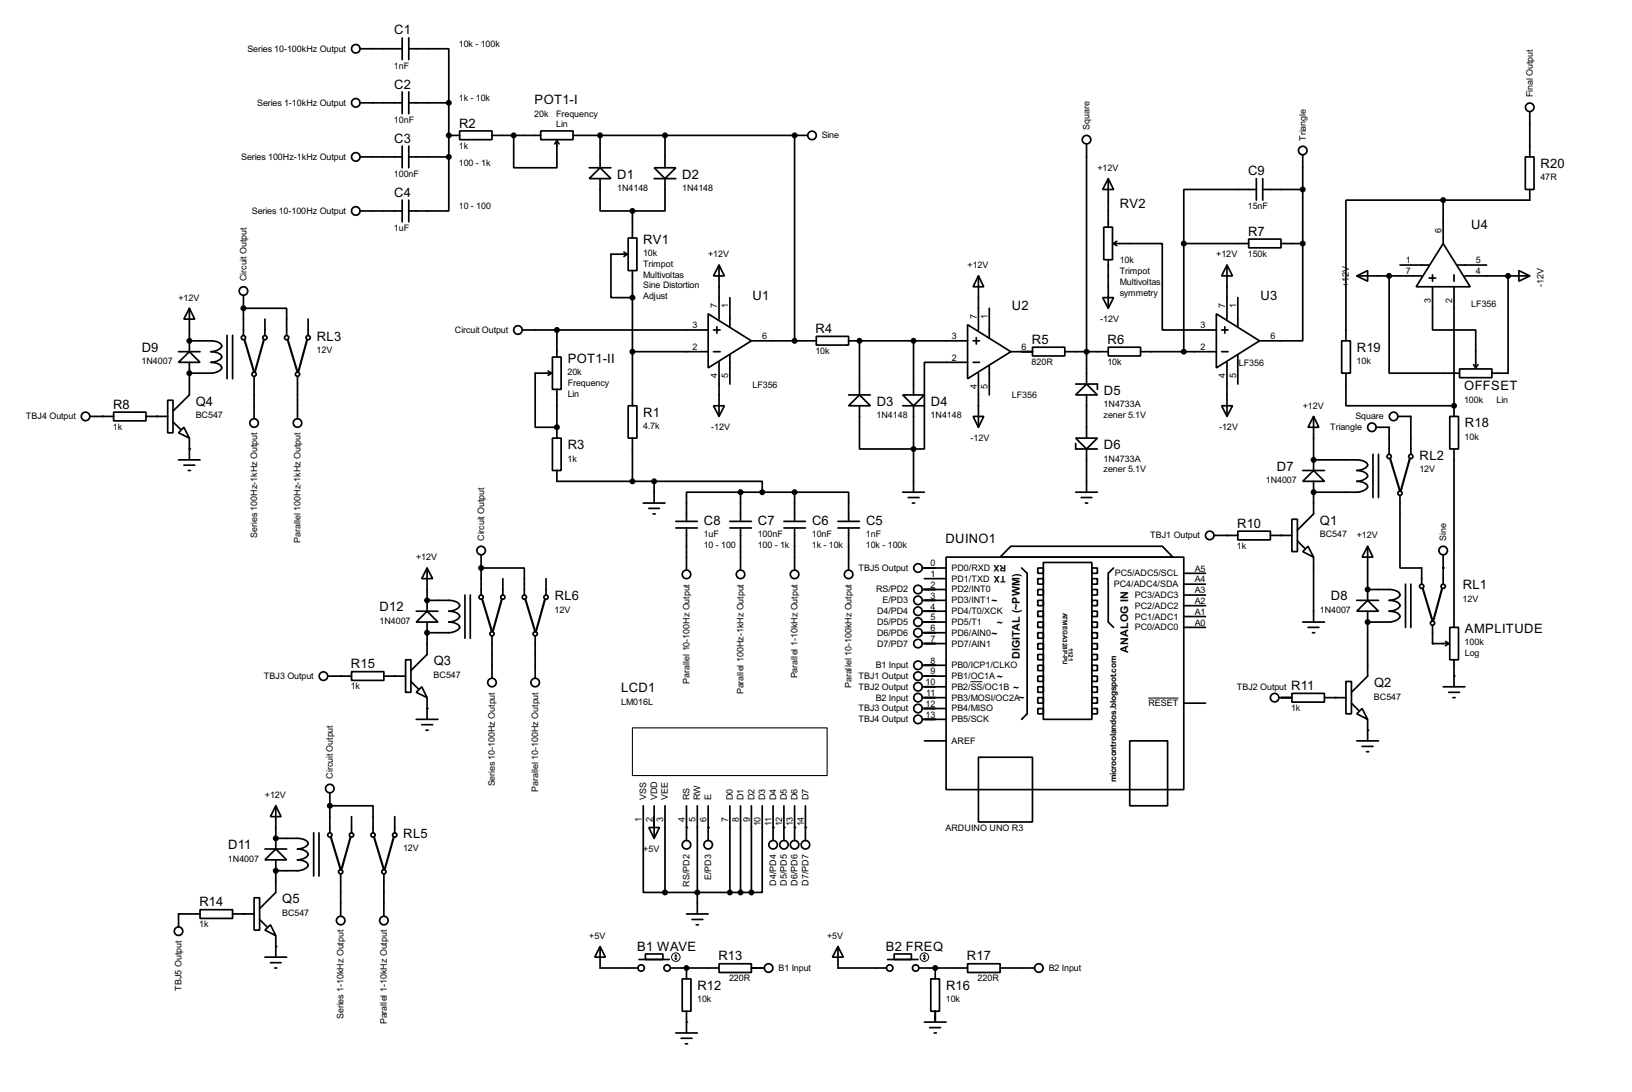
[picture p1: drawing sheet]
<svg xmlns="http://www.w3.org/2000/svg" width="383mm" height="256mm" viewBox="0 0 383 256" stroke-linecap="round" stroke-linejoin="round" font-family="sans-serif">
<g fill="none" stroke="#000" stroke-width=".4">
<path d="M84.6 11.5h9.9M94.5 8.9v5.1M96.1 11.5h9.4v12.7M96.1 8.9v5.1M84.6 24.2h9.9M84.6 36.9h9.9M94.5 21.6v5.1M94.5 34.3v5.1M96.1 24.2h9.4M96.1 36.9h9.4M96.1 21.6v5.1M96.1 34.3v5.1"/>
<path d="M105.5 36.9v12.7h-9.4M105.5 31.8h2.5M105.5 24.2v12.7M108 30.8h7.6v2h-7.6zM115.6 31.8h11.5M120.7 31.8v7.6h10.2v-6.3M127.1 30.8h7.6v2h-7.6zM130.9 33.1l.5 .7M130.9 33.1l-.5 .7M134.7 31.8h55.1M138.5 39.4h5.1M141 39.4l2.6 2.6h-5.1z"/>
<path d="M141 31.8v7.6M153.7 39.4h5.1l-2.5 2.6zM156.3 31.8v7.6M186.7 31.8v48.3M255.3 33.8v56.4M306.1 36.4v20.8M358.4 36.9h2.1v7.6h-2.1zM359.5 26.2v10.7M84.6 49.6h9.9M94.5 47v5.1M96.1 47v5.1M141 42v7.6h7.6"/>
<path d="M146.6 59.2l.8 .5M147.4 59.7h-3.8v10.2h5M147.4 59.7l-.8 .6M147.6 55.9h2.1v7.7h-2.1zM148.6 49.6v6.3M153.7 42h5.1M156.3 42v7.6h-7.7M259.4 53.4h2v7.6h-2zM260.4 42l1.3 2.5h-2.6zM260.4 42v11.4M261.7 57.2h11.4v20.3h12.7M261.7 57.2l.7 .5"/>
<path d="M262.4 56.7l-.7 .5M278.2 57.2h15.2M278.2 57.2v25.4M293.4 56.2h7.6v2h-7.6zM295.2 44.5h-17v12.7M295.2 42v5M296.7 44.5h9.4M296.7 42v5M301 57.2h5.1M306.1 57.2v22.9h-10.1M339.1 57.2l6.4 10.2h-12.7zM339.1 47h-22.8v33.1"/>
<path d="M339.1 47v10.2M359.5 44.5v2.5h-20.4M44.5 72.4l1.3 2.6h-2.6zM44.5 72.4v10.2M53.4 78.8v10.2M54.7 78.8v10.2M57.2 72.4h10.2v6.4M57.2 69.4v9.4M62.3 75v3.8M72.4 75v3.8M122.7 77.5h43.7M130.9 77.5v6.4"/>
<path d="M148.6 63.6v31.7M166.4 73.7l10.2 6.4-10.2 6.3zM167.7 77.5h1.5M168.5 76.8v1.5M169 62.3l1.2 2.5h-2.5zM169 62.3v12.7M171.5 69.9v6.9M191.8 79h7.6v2.1h-7.6zM227.4 76.3l10.1 6.3-10.1 6.4zM229.4 79.3v1.5M229.9 64.8l1.3 2.6h-2.5zM229.9 64.8v12.7"/>
<path d="M232.5 72.4v6.9M259.1 69.9h2.6l-1.3 2.5zM260.4 61v11.4M285.8 73.7l10.2 6.4-10.2 6.3zM287.1 77.5h1.5M287.8 76.8v1.5M288.3 62.3l1.3 2.5h-2.5zM288.3 62.3v12.7M290.9 69.9v6.9M318.8 64.8l2.6-1.2v2.5zM318.8 64.8h15.3M326.4 64.8v22.9h16.6"/>
<path d="M329 62.3h6.8M335.8 65.3h1.6M336.6 67.4v10.1h10.2v8.9M336.6 64.6v1.5M341.7 64.6v1.5M341.7 67.4v30.4M342.4 62.3h6.9M344.2 64.8h15.3M354.4 64.8v22.9h-3.8M356.9 63.6l2.6 1.2-2.6 1.3zM21.1 97.8h5.6M26.7 96.8h7.6v2.1h-7.6z"/>
<path d="M34.3 97.8h5.1M39.4 94h1.3v7.7h-1.3zM40.7 99.1l1.8 1.8M42 85.1l2.5-2.5 2.5 2.5zM42 82.6h5M44.5 80.1h5.7a2.03 2.03 0 0 1 1.9 1.2 2.7 2.7 0 0 1-2.5 1.3h.6a2.03 2.03 0 0 1 1.9 1.3 2.68 2.68 0 0 1-2.5 1.2 2.33 2.33 0 0 1 2.5 1.3 2.68 2.68 0 0 1-2.5 1.3h-5.1M44.5 85.1v7.7l-3.8 3.8M59.7 88.4v10M69.9 88.4v10M128.8 87.2l.8 .5M129.6 87.7h-3.8v12.7h5.1M129.6 87.7l-.8 .5"/>
<path d="M129.8 83.9h2.1v7.6h-2.1zM130.9 91.5v11.4M147.6 95.3h2.1v7.6h-2.1zM148.6 82.6h17.8M167.7 95.3h2.5l-1.2 2.5zM167.7 82.6h1.5M169 85.1v12.7M171.5 83.4v6.8M176.6 80.1h15.2M199.4 80.1h28M199.4 92.8h5.1M202 92.8l2.5 2.5h-5.1z"/>
<path d="M202 80.1v12.7M212.1 92.8h5.1l-2.5 2.5zM212.1 95.3h5.1M214.7 80.1v12.7M214.7 95.3v20.3M227.4 85.1h-10.2v20.4h-15.2v-10.2M228.7 97.8h2.5l-1.3 2.6zM228.7 80.1h1.5M228.7 85.1h1.5M229.9 87.7v12.7M232.5 85.9v6.9M237.5 82.6h5.1"/>
<path d="M242.6 81.6h7.6v2h-7.6zM250.2 82.6h10.2M252.8 90.2h5.1v1.3M255.3 90.2l2.6 2.6h-5.1zM255.3 92.8v10.1M260.4 81.6h7.6v2h-7.6zM268 82.6h17.8M287.1 95.3h2.5l-1.3 2.5zM287.1 82.6h1.5M288.3 85.1v12.7M290.9 83.4v6.8M308.7 97.8l1.2 2.6h-2.5z"/>
<path d="M308.7 97.8v12.7M315.3 80.1h2v7.6h-2zM316.3 87.7v7.6h25.4M328.5 97.8h3v8.9M340.7 97.8h2v7.7h-2zM343 86.7h7.6v2h-7.6zM346.3 85.7l.5 .7M347.3 85.7l-.5 .7M42 108h5M43.2 100.4l1.3 2.5-2.5-1.2zM43.2 109.3h2.6M44.3 110.5h.5"/>
<path d="M44.5 102.9v5.1M129.8 102.9h2.1v7.6h-2.1zM130.9 110.5v2.6h22.8M148.6 102.9v10.2M151.2 118.2h5.1M152.5 119.4h2.5M153.7 113.1h25.4v2.5M153.7 113.1v5.1M174 115.6h-12.7v6.9M174 115.6v6.9M174 115.6h12.7M186.7 115.6h12.7v6.9"/>
<path d="M186.7 115.6v6.9M212.1 115.6h5.1M213.4 116.9h2.6M214.4 118.2h.5M252.8 102.9h5.1l-2.6 2.6zM252.8 115.6h5.1M252.8 104.2v1.3h5.1M254.1 116.9h2.5M255.1 118.2h.5M255.3 105.5v10.1M306.1 110.5h5.1M308.7 110.5l2.5 2.6h-5.1z"/>
<path d="M308.7 108h10.7a2.08 2.08 0 0 1 2 1.3 2.75 2.75 0 0 1-2.6 1.2 2.37 2.37 0 0 1 2.6 1.3 2.75 2.75 0 0 1-2.6 1.3h.6a2.04 2.04 0 0 1 2 1.3 2.75 2.75 0 0 1-2.6 1.2h-10.1M308.7 113.1v7.6l-3.8 3.8M322.6 106.7v10.2M323.4 100.4h3v6.3M323.9 106.7v10.2M329 116.4v17h5.1v3.8M341.7 105.5v41.9M100.4 133.4l1.3 2.5h-2.6zM100.4 133.4v10.2M109.3 139.8v10.1M110.5 139.8v10.1M113.1 133.4h10.1v6.4"/>
<path d="M113.1 130.4v9.4M118.2 135.9v3.9M128.3 135.9v3.9M153.5 120.7h.5M158.8 122.5h5.1M158.8 124h5.1M161.3 124v9.9M171.5 122.5h5.1M171.5 124h5.1M174 124v9.9M184.2 122.5h5.1M184.2 124h5.1"/>
<path d="M186.7 124v9.9M196.9 122.5h5.1M196.9 124h5.1M199.4 124v9.9M216.7 138.5h5.6M216.7 133.4h5.6M217.2 135.9h5.1M222.3 130.9h55.9v54.6h-55.9zM237.5 128.3h35.6l2.5 2.6h-40.6zM240.1 133.4l1.3 1.3v33l-1.3 1.3M243.9 138.5h1.3v1.3h-1.3zM243.9 135.9h1.3v1.3h-1.3z"/>
<path d="M243.9 133.4h1.3v1.3h-1.3zM245.2 132.1h11.4v36.9h-11.4zM256.6 138.5h1.3v1.3h-1.3zM256.6 135.9h1.3v1.3h-1.3zM256.6 133.4h1.3v1.3h-1.3zM261.7 133.4l-1.3 1.3v11.4l1.3 1.3M278.2 134.7h5.1M278.2 137.2h5.1M278.2 139.8h5.1M285.3 125.8h5.6M290.9 124.8h7.6v2h-7.6zM298.5 125.8h5.1"/>
<path d="M303.6 122h1.3v7.6h-1.3zM304.9 127.1l1.7 1.7M307.4 128.3l1.3 2.6-2.6-1.3zM308.7 130.9v15.2M321.4 128.3l1.2 2.6h-2.5zM321.4 138.5h5a2.27 2.27 0 0 1 2.6 1.3 2.68 2.68 0 0 1-2.6 1.2h.6a2.03 2.03 0 0 1 2 1.3 2.61 2.61 0 0 1-2.6 1.3h.6a2.03 2.03 0 0 1 2 1.2 2.7 2.7 0 0 1-2.6 1.3h-5M321.4 128.3v12.7M330.3 137.2v10.2M331.5 137.2v10.2M339.1 130.4v6.8M77 158.8h5.6M82.6 157.8h7.6v2h-7.6z"/>
<path d="M90.2 158.8h5.1M95.3 155h1.3v7.6h-1.3zM97.8 143.6h5.1M100.4 143.6l2.5 2.5h-5.1zM100.4 141h5.7a2.08 2.08 0 0 1 1.9 1.3 2.67 2.67 0 0 1-2.5 1.3h.6a2.08 2.08 0 0 1 1.9 1.2 2.76 2.76 0 0 1-2.5 1.3h.6a2.08 2.08 0 0 1 1.9 1.3 2.75 2.75 0 0 1-2.5 1.2h-5.1M100.4 146.1v7.6l-3.8 3.8M115.6 149.4v9.9M125.8 149.4v9.9M216.7 146.1h5.6M216.7 141h5.6M216.7 143.6h5.6M216.7 148.6h5.6"/>
<path d="M216.7 151.2h5.6M216.7 156.3h5.6M216.7 158.8h5.6M243.9 158.8h1.3v1.3h-1.3zM243.9 156.3h1.3v1.2h-1.3zM243.9 153.7h1.3v1.3h-1.3zM243.9 151.2h1.3v1.3h-1.3zM243.9 148.6h1.3v1.3h-1.3zM243.9 146.1h1.3v1.3h-1.3zM243.9 143.6h1.3v1.2h-1.3zM243.9 141h1.3v1.3h-1.3zM256.6 158.8h1.3v1.3h-1.3z"/>
<path d="M256.6 156.3h1.3v1.2h-1.3zM256.6 153.7h1.3v1.3h-1.3zM256.6 151.2h1.3v1.3h-1.3zM256.6 148.6h1.3v1.3h-1.3zM256.6 146.1h1.3v1.3h-1.3zM256.6 143.6h1.3v1.2h-1.3zM256.6 141h1.3v1.3h-1.3zM278.2 147.4h5.1M278.2 142.3h5.1M278.2 144.8h5.1M306.1 146.1h5.1M307.4 147.4h2.5"/>
<path d="M308.4 148.6h.5M318.8 141h5.1M321.4 141l2.5 2.6h-5.1zM321.4 143.6v15.2l-3.8 3.8M336.6 146.9v4.3h3.8M339.7 150.7l.7 .5M340.4 151.2l-.7 .5M340.7 147.4h2v7.6h-2zM341.7 155v6.3M96.6 160.1l1.8 1.8M97.8 162.6l1.3-1.3 1.3 2.6zM97.8 169h5.1"/>
<path d="M99.1 170.2h2.6M100.1 171.5h.5M100.4 163.9v5.1M216.7 163.9h5.6M216.7 161.3h5.6M216.7 166.4h5.6M216.7 169h5.6M217.2 174h5.1M229.9 177.9h12.7v15.2h-12.7zM243.9 166.4h1.3v1.3h-1.3zM243.9 163.9h1.3v1.3h-1.3zM243.9 161.3h1.3v1.3h-1.3z"/>
<path d="M256.6 166.4h1.3v1.3h-1.3zM256.6 163.9h1.3v1.3h-1.3zM256.6 161.3h1.3v1.3h-1.3zM265.5 174h8.9v15.3h-8.9zM278.2 165.2h5.1M300.5 163.9h3.1M303.6 162.9h7.6v2h-7.6zM311.2 163.9h5.1M316.3 160.1h1.3v7.6h-1.3zM317.6 165.2l1.7 1.7M318.8 174h5.1M320.1 166.4l1.3 2.6-2.6-1.3z"/>
<path d="M320.1 175.3h2.5M321.1 176.6h.5M321.4 169v5M339.1 161.3h5.1M340.4 162.6h2.6M341.4 163.9h.5M62.3 199.4h5.1M64.8 199.4l2.6 2.6h-5.1zM64.8 189.3l1.3 2.5h-2.5zM64.8 196.9h5.7a2.01 2.01 0 0 1 1.9 1.3 2.65 2.65 0 0 1-2.5 1.2 2.29 2.29 0 0 1 2.5 1.3 2.65 2.65 0 0 1-2.5 1.3 2.24 2.24 0 0 1 2.5 1.3 2.65 2.65 0 0 1-2.5 1.2h-5.1M64.8 189.3v10.1M73.7 195.6v10.2"/>
<path d="M75 195.6v10.2M77.5 189.3h10.2v6.3M77.5 186.2v9.4M82.6 191.8v3.8M92.8 191.8v3.8M151.2 189.3v20.3h5.1M152.5 194.4h2.5l-1.3 2.5zM153.7 189.3v7.6M156.3 189.3v20.3M161.3 189.3v8.1M163.9 189.3v25.4M166.4 189.3v8.1"/>
<path d="M171.5 189.3v20.3M174 189.3v20.3M176.6 189.3v20.3M179.1 189.3v20.3h-2.5M181.7 189.3v8.1M184.2 189.3v8.1M186.7 189.3v8.1M189.3 189.3v8.1M47 213.7h7.7v2h-7.7zM47 214.7h-5v3M54.7 214.7h5M59.7 210.9h1.3v7.6h-1.3z"/>
<path d="M61 216l1.8 1.7M62.3 218.5l1.3-1.3 1.2 2.6zM64.8 202v7.6l-3.8 3.8M64.8 219.8v5M80.1 205.3v9.9M90.2 205.3v9.9M156.3 209.6h20.3M161.3 214.7h5.1M162.6 216h2.6M163.6 217.2h.5M62.3 224.8h5.1M63.6 226.1h2.5"/>
<path d="M64.6 227.4h.5M141 222.3l1.3 2.5h-2.5zM141 222.3v5.1h8.9M150.2 225.4h7.1M151.7 224.1h4.1v1.3h-4.1zM157.5 227.4h11.5M160.3 229.9h2.1v7.6h-2.1zM161.3 227.4v2.5M161.3 237.5v5.1M169 226.4h7.6v2h-7.6zM176.6 227.4h3M196.9 222.3l1.3 2.5h-2.6z"/>
<path d="M196.9 222.3v5.1h11.4M208.6 225.4h7.1M210.1 224.1h4.1v1.3h-4.1zM216 227.4h11.4M218.7 229.9h2.1v7.6h-2.1zM219.8 227.4v2.5M219.8 237.5v2.6M227.4 226.4h7.6v2h-7.6zM235 227.4h8.1M158.8 242.6h5.1M160.1 243.9h2.5M161.1 245.2h.5"/>
<path d="M217.2 240.1h5.1M218.5 241.4h2.5M219.5 242.6h.5"/>
<circle cx="83.6" cy="11.5" r="1"/>
<circle cx="83.6" cy="36.9" r="1"/>
<circle cx="83.6" cy="24.2" r="1"/>
<circle cx="190.8" cy="31.8" r="1"/>
<circle cx="255.3" cy="32.8" r="1"/>
<circle cx="306.1" cy="35.4" r="1"/>
<circle cx="359.4" cy="25.2" r="1"/>
<circle cx="83.6" cy="49.6" r="1"/>
<circle cx="57.2" cy="68.4" r="1"/>
<circle cx="57.2" cy="79.3" r=".5"/>
<circle cx="62.2" cy="79.3" r=".5"/>
<circle cx="67.3" cy="79.3" r=".5"/>
<circle cx="72.4" cy="79.3" r=".5"/>
<circle cx="121.7" cy="77.5" r="1"/>
<circle cx="20.1" cy="97.8" r="1"/>
<circle cx="59.7" cy="99.4" r="1"/>
<circle cx="59.7" cy="87.9" r=".5"/>
<circle cx="69.9" cy="99.4" r="1"/>
<circle cx="69.9" cy="87.9" r=".5"/>
<circle cx="327.4" cy="97.8" r="1"/>
<circle cx="322.3" cy="100.4" r="1"/>
<circle cx="326.4" cy="107.2" r=".5"/>
<circle cx="328.9" cy="115.9" r=".5"/>
<circle cx="331.5" cy="107.2" r=".5"/>
<circle cx="113" cy="129.3" r="1"/>
<circle cx="161.3" cy="134.9" r="1"/>
<circle cx="174" cy="134.9" r="1"/>
<circle cx="186.7" cy="134.9" r="1"/>
<circle cx="199.4" cy="134.9" r="1"/>
<circle cx="215.7" cy="133.4" r="1"/>
<circle cx="215.7" cy="138.5" r="1"/>
<circle cx="284.2" cy="125.8" r="1"/>
<circle cx="334" cy="137.7" r=".5"/>
<circle cx="339.1" cy="129.3" r="1"/>
<circle cx="339.1" cy="137.7" r=".5"/>
<circle cx="76" cy="158.8" r="1"/>
<circle cx="113" cy="140.3" r=".5"/>
<circle cx="115.6" cy="148.9" r=".5"/>
<circle cx="118.1" cy="140.3" r=".5"/>
<circle cx="123.2" cy="140.3" r=".5"/>
<circle cx="125.7" cy="148.9" r=".5"/>
<circle cx="128.3" cy="140.3" r=".5"/>
<circle cx="215.7" cy="156.3" r="1"/>
<circle cx="215.7" cy="151.2" r="1"/>
<circle cx="215.7" cy="148.6" r="1"/>
<circle cx="215.7" cy="158.8" r="1"/>
<circle cx="215.7" cy="143.6" r="1"/>
<circle cx="215.7" cy="146.1" r="1"/>
<circle cx="215.7" cy="141" r="1"/>
<circle cx="336.6" cy="146.4" r=".5"/>
<circle cx="115.6" cy="160.3" r="1"/>
<circle cx="125.7" cy="160.3" r="1"/>
<circle cx="215.7" cy="166.4" r="1"/>
<circle cx="215.7" cy="161.3" r="1"/>
<circle cx="215.7" cy="163.9" r="1"/>
<circle cx="215.7" cy="169" r="1"/>
<circle cx="299.5" cy="163.9" r="1"/>
<circle cx="77.5" cy="185.2" r="1"/>
<circle cx="77.5" cy="196.1" r=".5"/>
<circle cx="82.6" cy="196.1" r=".5"/>
<circle cx="87.6" cy="196.1" r=".5"/>
<circle cx="92.7" cy="196.1" r=".5"/>
<circle cx="161.3" cy="198.4" r="1"/>
<circle cx="166.4" cy="198.4" r="1"/>
<circle cx="181.6" cy="198.4" r="1"/>
<circle cx="184.2" cy="198.4" r="1"/>
<circle cx="186.7" cy="198.4" r="1"/>
<circle cx="189.2" cy="198.4" r="1"/>
<circle cx="41.9" cy="218.7" r="1"/>
<circle cx="80" cy="216.2" r="1"/>
<circle cx="80" cy="204.8" r=".5"/>
<circle cx="90.2" cy="216.2" r="1"/>
<circle cx="90.2" cy="204.8" r=".5"/>
<circle cx="150.6" cy="227.4" r=".75"/>
<circle cx="156.7" cy="227.4" r=".75"/>
<circle cx="180.6" cy="227.4" r="1"/>
<circle cx="209" cy="227.4" r=".75"/>
<circle cx="215.1" cy="227.4" r=".75"/>
<circle cx="244.1" cy="227.4" r="1"/>
</g>
<g fill="#000">
<circle cx="105.5" cy="31.8" r=".2"/>
<circle cx="186.7" cy="31.8" r=".2"/>
<circle cx="57.2" cy="72.4" r=".2"/>
<circle cx="354.4" cy="64.8" r=".2"/>
<circle cx="24.2" cy="97.8" r=".2"/>
<circle cx="36.9" cy="97.8" r=".2"/>
<circle cx="44.5" cy="87.7" r=".2"/>
<circle cx="44.5" cy="80.1" r=".2"/>
<circle cx="202" cy="80.1" r=".2"/>
<circle cx="341.7" cy="95.3" r=".2"/>
<circle cx="44.5" cy="105.5" r=".2"/>
<circle cx="130.9" cy="100.4" r=".2"/>
<circle cx="308.7" cy="108" r=".2"/>
<circle cx="308.7" cy="115.6" r=".2"/>
<circle cx="113.1" cy="133.4" r=".2"/>
<circle cx="288.3" cy="125.8" r=".2"/>
<circle cx="301" cy="125.8" r=".2"/>
<circle cx="321.4" cy="138.5" r=".2"/>
<circle cx="339.1" cy="133.4" r=".2"/>
<circle cx="80.1" cy="158.8" r=".2"/>
<circle cx="92.8" cy="158.8" r=".2"/>
<circle cx="100.4" cy="141" r=".2"/>
<circle cx="100.4" cy="148.6" r=".2"/>
<circle cx="321.4" cy="146.1" r=".2"/>
<circle cx="336.6" cy="151.2" r=".2"/>
<circle cx="341.7" cy="158.8" r=".2"/>
<circle cx="100.4" cy="166.4" r=".2"/>
<circle cx="313.7" cy="163.9" r=".2"/>
<circle cx="321.4" cy="171.5" r=".2"/>
<circle cx="64.8" cy="196.9" r=".2"/>
<circle cx="77.5" cy="189.3" r=".2"/>
<circle cx="161.3" cy="194.4" r=".2"/>
<circle cx="166.4" cy="194.4" r=".2"/>
<circle cx="181.7" cy="194.4" r=".2"/>
<circle cx="184.2" cy="194.4" r=".2"/>
<circle cx="186.7" cy="194.4" r=".2"/>
<circle cx="189.3" cy="194.4" r=".2"/>
<circle cx="57.2" cy="214.7" r=".2"/>
<circle cx="64.8" cy="204.5" r=".2"/>
<circle cx="64.8" cy="222.3" r=".2"/>
<circle cx="161.3" cy="227.4" r=".2"/>
<circle cx="219.8" cy="227.4" r=".2"/>
<circle cx="161.3" cy="240.1" r=".2"/>
</g>
<g fill="#000" stroke="#000" stroke-width=".4">
<circle cx="105.4" cy="24.2" r=".5"/>
<circle cx="105.4" cy="31.8" r=".5"/>
<circle cx="105.4" cy="36.9" r=".5"/>
<circle cx="120.7" cy="31.8" r=".5"/>
<circle cx="141" cy="31.8" r=".5"/>
<circle cx="156.2" cy="31.8" r=".5"/>
<circle cx="186.7" cy="31.8" r=".5"/>
<circle cx="148.6" cy="49.6" r=".5"/>
<circle cx="278.1" cy="57.2" r=".5"/>
<circle cx="306.1" cy="57.2" r=".5"/>
<circle cx="306.1" cy="44.5" r=".5"/>
<circle cx="339.1" cy="47" r=".5"/>
<circle cx="57.2" cy="72.4" r=".5"/>
<circle cx="130.8" cy="77.5" r=".5"/>
<circle cx="148.6" cy="69.9" r=".5"/>
<circle cx="326.4" cy="64.8" r=".5"/>
<circle cx="354.3" cy="64.8" r=".5"/>
<circle cx="44.5" cy="87.7" r=".5"/>
<circle cx="44.5" cy="80.1" r=".5"/>
<circle cx="148.6" cy="82.6" r=".5"/>
<circle cx="186.7" cy="80.1" r=".5"/>
<circle cx="201.9" cy="80.1" r=".5"/>
<circle cx="214.6" cy="80.1" r=".5"/>
<circle cx="255.3" cy="82.6" r=".5"/>
<circle cx="278.1" cy="82.6" r=".5"/>
<circle cx="341.6" cy="95.3" r=".5"/>
<circle cx="130.8" cy="100.4" r=".5"/>
<circle cx="148.6" cy="113.1" r=".5"/>
<circle cx="153.7" cy="113.1" r=".5"/>
<circle cx="174" cy="115.6" r=".5"/>
<circle cx="179.1" cy="115.6" r=".5"/>
<circle cx="186.7" cy="115.6" r=".5"/>
<circle cx="214.6" cy="105.5" r=".5"/>
<circle cx="308.6" cy="108" r=".5"/>
<circle cx="308.6" cy="115.6" r=".5"/>
<circle cx="113" cy="133.4" r=".5"/>
<circle cx="321.3" cy="138.5" r=".5"/>
<circle cx="100.3" cy="141" r=".5"/>
<circle cx="100.3" cy="148.6" r=".5"/>
<circle cx="321.3" cy="146.1" r=".5"/>
<circle cx="64.8" cy="196.9" r=".5"/>
<circle cx="77.5" cy="189.3" r=".5"/>
<circle cx="64.8" cy="204.5" r=".5"/>
<circle cx="156.2" cy="209.6" r=".5"/>
<circle cx="163.8" cy="209.6" r=".5"/>
<circle cx="171.5" cy="209.6" r=".5"/>
<circle cx="174" cy="209.6" r=".5"/>
<circle cx="176.5" cy="209.6" r=".5"/>
<circle cx="161.3" cy="227.4" r=".5"/>
<circle cx="219.7" cy="227.4" r=".5"/>
</g>
<g fill="none" stroke="#000" stroke-width=".23">
<path d="M228.1 160.1h2.8M269.8 164h7.1M158.6 225.1l.2 .3M158.8 224.3v1.1M158.8 224.3l-.2 .3M158.8 224.3l.3 .3M159.1 225.1l-.3 .3M217 225.1l.2 .3M217.2 224.3v1.1M217.2 224.3l-.2 .3M217.2 224.3l.3 .3M217.5 225.1l-.3 .3"/>
<circle cx="158.8" cy="224.8" r="1"/>
<circle cx="217.2" cy="224.8" r="1"/>
</g>
<g fill="none" stroke="#000" stroke-width=".5">
<path d="M57.5 79.8l2.2 7.6M62 79.8l-2 7.4M67.6 79.8l2.3 7.6M72.2 79.8l-2 7.4M326.7 107.8l2.3 7.6M331.3 107.8l-2.1 7.3M334.3 138.2l2.3 7.7M338.9 138.2l-2 7.4M113.3 140.8l2.3 7.6M117.9 140.8l-2 7.3M123.5 140.8l2.3 7.6M128.1 140.8l-2.1 7.3"/>
<path d="M77.8 196.7l2.3 7.6M82.4 196.7l-2.1 7.3M87.9 196.7l2.3 7.6M92.5 196.7l-2 7.3"/>
</g>
<path d="M148.6 171h45.8v11.2h-45.8z" fill="none" stroke="#000" stroke-width=".25"/>
<g font-size="3.4">
<text x="92.6" y="8.1">C1</text>
<text x="92.6" y="20.8">C2</text>
<text x="107.9" y="30">R2</text>
<text x="125.6" y="24.4">POT1-I</text>
<text x="92.6" y="33.5">C3</text>
<text x="145.1" y="42">D1</text>
<text x="160.3" y="42">D2</text>
<text x="293.3" y="41.2">C9</text>
<text x="362" y="39.4">R20</text>
<text x="92.6" y="46.2">C4</text>
<text x="263.2" y="48.7">RV2</text>
<text x="345.7" y="53.9">U4</text>
<text x="151.2" y="57.2">RV1</text>
<text x="293.3" y="55.4">R7</text>
<text x="176.8" y="70.4">U1</text>
<text x="296.2" y="70.4">U3</text>
<text x="237.8" y="72.9">U2</text>
<text x="33.3" y="82.6">D9</text>
<text x="74.5" y="80.1">RL3</text>
<text x="191.7" y="78.2">R4</text>
<text x="242.5" y="80.8">R5</text>
<text x="260.3" y="80.8">R6</text>
<text x="318.8" y="82.6">R19</text>
<text x="133.4" y="85.2">POT1-II</text>
<text x="46" y="95.3">Q4</text>
<text x="206" y="95.3">D3</text>
<text x="218.7" y="95.3">D4</text>
<text x="259.4" y="92.8">D5</text>
<text x="344.1" y="91.7">OFFSET</text>
<text x="26.6" y="96">R8</text>
<text x="151.2" y="97.9">R1</text>
<text x="344.2" y="100.4">R18</text>
<text x="133.4" y="105.5">R3</text>
<text x="259.4" y="105.5">D6</text>
<text x="300" y="110.6">D7</text>
<text x="333.6" y="108">RL2</text>
<text x="165.4" y="123.3">C8</text>
<text x="178.1" y="123.3">C7</text>
<text x="190.8" y="123.3">C6</text>
<text x="203.5" y="123.3">C5</text>
<text x="290.7" y="124">R10</text>
<text x="310.2" y="123.3">Q1</text>
<text x="222.2" y="127.5">DUINO1</text>
<text x="89.2" y="143.6">D12</text>
<text x="130.4" y="141">RL6</text>
<text x="312.7" y="141">D8</text>
<text x="343.7" y="138.5">RL1</text>
<text x="344.2" y="148.7">AMPLITUDE</text>
<text x="82.5" y="157">R15</text>
<text x="101.9" y="156.3">Q3</text>
<text x="322.9" y="161.4">Q2</text>
<text x="146" y="162.6">LCD1</text>
<text x="303.4" y="162.1">R11</text>
<text x="94.8" y="196.9">RL5</text>
<text x="53.6" y="199.5">D11</text>
<text x="46.9" y="212.9">R14</text>
<text x="66.3" y="212.2">Q5</text>
<text x="149.8" y="223.3">B1 WAVE</text>
<text x="168.8" y="225.6">R13</text>
<text x="208.2" y="223.3">B2 FREQ</text>
<text x="227.2" y="225.6">R17</text>
<text x="163.9" y="232.5">R12</text>
<text x="222.3" y="232.5">R16</text>
</g>
<g font-size="2.8">
<text x="239.7" y="154.9" transform="rotate(-90 239.7 154.9)">DIGITAL (~PWM)</text>
<text x="265.1" y="153.3" transform="rotate(-90 265.1 153.3)">ANALOG IN</text>
</g>
<g font-size="2.7">
<text x="234.4" y="140.3" transform="rotate(-180 234.4 140.3)">~</text>
<text x="234.4" y="147.9" transform="rotate(-180 234.4 147.9)">~</text>
<text x="235.7" y="145.4" transform="rotate(-180 235.7 145.4)">~</text>
<text x="235.7" y="158.1" transform="rotate(-180 235.7 158.1)">~</text>
<text x="239.5" y="160.6" transform="rotate(-180 239.5 160.6)">~</text>
<text x="240.7" y="163.1" transform="rotate(-180 240.7 163.1)">~</text>
</g>
<g font-size="2.4">
<text x="107.8" y="11">10k - 100k</text>
<text x="58.1" y="12.1">Series 10-100kHz Output</text>
<text x="92.6" y="16.1">1nF</text>
<text x="107.8" y="23.7">1k - 10k</text>
<text x="360.2" y="22.9" transform="rotate(-90 360.2 22.9)">Final Output</text>
<text x="60.4" y="24.8">Series 1-10kHz Output</text>
<text x="92.6" y="28.8">10nF</text>
<text x="125.6" y="27.4">20k</text>
<text x="130.7" y="27.4">Frequency</text>
<text x="130.7" y="29.9">Lin</text>
<text x="107.8" y="34.9">1k</text>
<text x="193.1" y="32.5">Sine</text>
<text x="256" y="30.5" transform="rotate(-90 256 30.5)">Square</text>
<text x="306.8" y="33" transform="rotate(-90 306.8 33)">Triangle</text>
<text x="56.7" y="37.5">Series 100Hz-1kHz Output</text>
<text x="92.6" y="41.5">100nF</text>
<text x="107.8" y="38.9">100 - 1k</text>
<text x="257.9" y="40.1">+12V</text>
<text x="145" y="44.9">1N4148</text>
<text x="160.3" y="44.9">1N4148</text>
<text x="361.9" y="42.3">47R</text>
<text x="59.2" y="50.2">Series 10-100Hz Output</text>
<text x="107.8" y="49.1">10 - 100</text>
<text x="293.2" y="49.1">15nF</text>
<text x="92.6" y="54.2">1uF</text>
<text x="338.7" y="54.7" transform="rotate(-90 338.7 54.7)">6</text>
<text x="151.1" y="60.2">10k</text>
<text x="151.1" y="62.7">Trimpot</text>
<text x="151.1" y="65.3">Multivoltas</text>
<text x="166.4" y="60.4">+12V</text>
<text x="227.4" y="62.9">+12V</text>
<text x="263.1" y="61.8">10k</text>
<text x="263.1" y="64.3">Trimpot</text>
<text x="285.8" y="60.4">+12V</text>
<text x="293.2" y="60.3">150k</text>
<text x="330.4" y="64.4">7</text>
<text x="330.4" y="61.9">1</text>
<text x="346.8" y="64.4">4</text>
<text x="346.8" y="61.9">5</text>
<text x="42" y="70.6">+12V</text>
<text x="57.9" y="66" transform="rotate(-90 57.9 66)">Circuit Output</text>
<text x="151.1" y="67.7">Sine Distortion</text>
<text x="151.1" y="70.3">Adjust</text>
<text x="263.1" y="69.5">symmetry</text>
<text x="263.1" y="66.9">Multivoltas</text>
<text x="317" y="67.4" transform="rotate(-90 317 67.4)">+12V</text>
<text x="336.2" y="71.1" transform="rotate(-90 336.2 71.1)">3</text>
<text x="341.3" y="71.1" transform="rotate(-90 341.3 71.1)">2</text>
<text x="345.7" y="72">LF356</text>
<text x="362.7" y="67.4" transform="rotate(-90 362.7 67.4)">-12V</text>
<text x="162.7" y="77.1">3</text>
<text x="168.6" y="72.4" transform="rotate(-90 168.6 72.4)">7</text>
<text x="171.1" y="72.4" transform="rotate(-90 171.1 72.4)">1</text>
<text x="229.5" y="75" transform="rotate(-90 229.5 75)">7</text>
<text x="232.1" y="75" transform="rotate(-90 232.1 75)">1</text>
<text x="258.5" y="75.6">-12V</text>
<text x="282.1" y="77.1">3</text>
<text x="287.9" y="72.4" transform="rotate(-90 287.9 72.4)">7</text>
<text x="290.5" y="72.4" transform="rotate(-90 290.5 72.4)">1</text>
<text x="74.4" y="83">12V</text>
<text x="106.9" y="78.2">Circuit Output</text>
<text x="162.7" y="82.2">2</text>
<text x="179.1" y="79.7">6</text>
<text x="191.6" y="83.2">10k</text>
<text x="223.7" y="79.7">3</text>
<text x="240.1" y="82.2">6</text>
<text x="282.1" y="82.2">2</text>
<text x="298.5" y="79.7">6</text>
<text x="33.3" y="85.6">1N4007</text>
<text x="133.4" y="88.1">20k</text>
<text x="168.6" y="88.8" transform="rotate(-90 168.6 88.8)">4</text>
<text x="171.1" y="88.8" transform="rotate(-90 171.1 88.8)">5</text>
<text x="223.7" y="84.7">2</text>
<text x="242.4" y="85.7">820R</text>
<text x="260.2" y="85.7">10k</text>
<text x="287.9" y="88.8" transform="rotate(-90 287.9 88.8)">4</text>
<text x="290.5" y="88.8" transform="rotate(-90 290.5 88.8)">5</text>
<text x="291.1" y="86">LF356</text>
<text x="318.8" y="85.6">10k</text>
<text x="133.4" y="90.7">Frequency</text>
<text x="133.4" y="93.2">Lin</text>
<text x="176.8" y="91.1">LF356</text>
<text x="229.5" y="91.4" transform="rotate(-90 229.5 91.4)">4</text>
<text x="232.1" y="91.4" transform="rotate(-90 232.1 91.4)">5</text>
<text x="237.7" y="93.6">LF356</text>
<text x="259.3" y="95.7">1N4733A</text>
<text x="344" y="94.6">100k</text>
<text x="351.6" y="94.6">Lin</text>
<text x="6.1" y="98.5">TBJ4 Output</text>
<text x="26.5" y="101">1k</text>
<text x="46" y="98.2">BC547</text>
<text x="151.1" y="100.8">4.7k</text>
<text x="167.1" y="101.1">-12V</text>
<text x="206" y="98.2">1N4148</text>
<text x="218.7" y="98.2">1N4148</text>
<text x="259.3" y="98.2">zener 5.1V</text>
<text x="286.5" y="101.1">-12V</text>
<text x="306.1" y="96">+12V</text>
<text x="312.6" y="101.1">Triangle</text>
<text x="318.5" y="98.5">Square</text>
<text x="228.1" y="103.6">-12V</text>
<text x="344.2" y="103.4">10k</text>
<text x="133.4" y="108.4">1k</text>
<text x="259.3" y="108.4">1N4733A</text>
<text x="259.3" y="111">zener 5.1V</text>
<text x="297.4" y="113.5">1N4007</text>
<text x="333.5" y="111">12V</text>
<text x="60.4" y="126.3" transform="rotate(-90 60.4 126.3)">Series 100Hz-1kHz Output</text>
<text x="70.6" y="127.5" transform="rotate(-90 70.6 127.5)">Parallel 100Hz-1kHz Output</text>
<text x="97.8" y="131.6">+12V</text>
<text x="113.8" y="127" transform="rotate(-90 113.8 127)">Circuit Output</text>
<text x="165.4" y="126.2">1uF</text>
<text x="165.4" y="128.8">10 - 100</text>
<text x="178.1" y="126.2">100nF</text>
<text x="178.1" y="128.8">100 - 1k</text>
<text x="190.8" y="126.2">10nF</text>
<text x="190.8" y="128.8">1k - 10k</text>
<text x="203.5" y="126.2">1nF</text>
<text x="203.5" y="128.8">10k - 100k</text>
<text x="270.2" y="126.5">TBJ1 Output</text>
<text x="290.7" y="128.9">1k</text>
<text x="310.1" y="126.2">BC547</text>
<text x="318.8" y="126.5">+12V</text>
<text x="339.8" y="127" transform="rotate(-90 339.8 127)">Sine</text>
<text x="201.7" y="134.1">TBJ5 Output</text>
<text x="218.6" y="133">0</text>
<text x="218.6" y="135.5">1</text>
<text x="223.6" y="134.1">PD0/RXD</text>
<text x="223.6" y="136.6">PD1/TXD</text>
<text x="236.3" y="135.2" transform="rotate(-180 236.3 135.2)">TX</text>
<text x="236.4" y="132.7" transform="rotate(-180 236.4 132.7)">RX</text>
<text x="261.7" y="137.9">PC4/ADC4/SDA</text>
<text x="261.9" y="135.4">PC5/ADC5/SCL</text>
<text x="280.7" y="134.3">A5</text>
<text x="280.7" y="136.8">A4</text>
<text x="130.3" y="144">12V</text>
<text x="205.8" y="139.2">RS/PD2</text>
<text x="207.4" y="141.7">E/PD3</text>
<text x="218.6" y="138.1">2</text>
<text x="218.6" y="140.6">3</text>
<text x="218.6" y="143.2">4</text>
<text x="223.6" y="139.2">PD2/INT0</text>
<text x="223.6" y="141.7">PD3/INT1</text>
<text x="266.6" y="140.5">PC3/ADC3</text>
<text x="266.6" y="143">PC2/ADC2</text>
<text x="280.7" y="139.4">A3</text>
<text x="280.7" y="141.9">A2</text>
<text x="310.1" y="144">1N4007</text>
<text x="343.7" y="141.5">12V</text>
<text x="89.2" y="146.5">1N4007</text>
<text x="206.1" y="149.3">D6/PD6</text>
<text x="206.1" y="146.8">D5/PD5</text>
<text x="206.1" y="144.3">D4/PD4</text>
<text x="218.6" y="145.7">5</text>
<text x="218.6" y="148.2">6</text>
<text x="223.6" y="144.3">PD4/T0/XCK</text>
<text x="223.6" y="146.8">PD5/T1</text>
<text x="223.6" y="149.3">PD6/AIN0</text>
<text x="266.6" y="145.5">PC1/ADC1</text>
<text x="266.6" y="148.1">PC0/ADC0</text>
<text x="280.7" y="144.4">A1</text>
<text x="280.7" y="147">A0</text>
<text x="206.1" y="151.9">D7/PD7</text>
<text x="218.6" y="150.8">7</text>
<text x="218.6" y="155.9">8</text>
<text x="223.6" y="151.9">PD7/AIN1</text>
<text x="344.2" y="151.6">100k</text>
<text x="344.2" y="154.2">Log</text>
<text x="62" y="159.5">TBJ3 Output</text>
<text x="82.4" y="161.9">1k</text>
<text x="101.9" y="159.2">BC547</text>
<text x="162" y="160.6" transform="rotate(-90 162 160.6)">Parallel 10-100Hz Output</text>
<text x="187.4" y="159.3" transform="rotate(-90 187.4 159.3)">Parallel 1-10kHz Output</text>
<text x="200.1" y="161.6" transform="rotate(-90 200.1 161.6)">Parallel 10-100kHz Output</text>
<text x="201.7" y="159.5">TBJ1 Output</text>
<text x="205.8" y="157">B1 Input</text>
<text x="217.5" y="160.9">10</text>
<text x="218.6" y="158.4">9</text>
<text x="223.6" y="157">PB0/ICP1/CLKO</text>
<text x="223.6" y="159.5">PB1/OC1A</text>
<text x="145.9" y="165.6">LM016L</text>
<text x="174.7" y="163.1" transform="rotate(-90 174.7 163.1)">Parallel 100Hz-1kHz Output</text>
<text x="201.7" y="162">TBJ2 Output</text>
<text x="201.7" y="167.1">TBJ3 Output</text>
<text x="205.8" y="164.6">B2 Input</text>
<text x="217.5" y="166">12</text>
<text x="217.6" y="163.5">11</text>
<text x="223.6" y="162">PB2/SS/OC1B</text>
<text x="223.6" y="164.6">PB3/MOSI/OC2A</text>
<text x="223.6" y="167.1">PB4/MISO</text>
<text x="269.8" y="165.9">RESET</text>
<text x="290.6" y="162">TBJ2 Output</text>
<text x="303.4" y="167">1k</text>
<text x="322.8" y="164.3">BC547</text>
<text x="201.7" y="169.7">TBJ4 Output</text>
<text x="217.5" y="168.6">13</text>
<text x="223.6" y="169.7">PB5/SCK</text>
<text x="223.6" y="174.7">AREF</text>
<text x="78.2" y="182.9" transform="rotate(-90 78.2 182.9)">Circuit Output</text>
<text x="116.3" y="184.7" transform="rotate(-90 116.3 184.7)">Series 10-100Hz Output</text>
<text x="126.5" y="186" transform="rotate(-90 126.5 186)">Parallel 10-100Hz Output</text>
<text x="62.3" y="187.4">+12V</text>
<text x="151.9" y="188" transform="rotate(-90 151.9 188)">VSS</text>
<text x="154.4" y="188" transform="rotate(-90 154.4 188)">VDD</text>
<text x="157" y="188" transform="rotate(-90 157 188)">VEE</text>
<text x="162" y="188" transform="rotate(-90 162 188)">RS</text>
<text x="164.6" y="188" transform="rotate(-90 164.6 188)">RW</text>
<text x="167.1" y="188" transform="rotate(-90 167.1 188)">E</text>
<text x="172.2" y="188" transform="rotate(-90 172.2 188)">D0</text>
<text x="174.7" y="188" transform="rotate(-90 174.7 188)">D1</text>
<text x="177.3" y="188" transform="rotate(-90 177.3 188)">D2</text>
<text x="179.8" y="188" transform="rotate(-90 179.8 188)">D3</text>
<text x="182.4" y="188" transform="rotate(-90 182.4 188)">D4</text>
<text x="184.9" y="188" transform="rotate(-90 184.9 188)">D5</text>
<text x="187.4" y="188" transform="rotate(-90 187.4 188)">D6</text>
<text x="190" y="188" transform="rotate(-90 190 188)">D7</text>
<text x="150.7" y="193" transform="rotate(-90 150.7 193)">1</text>
<text x="153.3" y="193" transform="rotate(-90 153.3 193)">2</text>
<text x="155.9" y="193" transform="rotate(-90 155.9 193)">3</text>
<text x="160.9" y="193" transform="rotate(-90 160.9 193)">4</text>
<text x="163.4" y="193" transform="rotate(-90 163.4 193)">5</text>
<text x="166" y="193" transform="rotate(-90 166 193)">6</text>
<text x="171.1" y="192.9" transform="rotate(-90 171.1 192.9)">7</text>
<text x="173.6" y="193" transform="rotate(-90 173.6 193)">8</text>
<text x="176.2" y="193" transform="rotate(-90 176.2 193)">9</text>
<text x="178.7" y="194.1" transform="rotate(-90 178.7 194.1)">10</text>
<text x="181.3" y="194" transform="rotate(-90 181.3 194)">11</text>
<text x="183.8" y="194.1" transform="rotate(-90 183.8 194.1)">12</text>
<text x="186.3" y="194.1" transform="rotate(-90 186.3 194.1)">13</text>
<text x="188.9" y="194.1" transform="rotate(-90 188.9 194.1)">14</text>
<text x="222.1" y="195.2">ARDUINO UNO R3</text>
<text x="53.6" y="202.4">1N4007</text>
<text x="94.7" y="199.9">12V</text>
<text x="151.2" y="200.1">+5V</text>
<text x="162" y="208.3" transform="rotate(-90 162 208.3)">RS/PD2</text>
<text x="167.1" y="206.7" transform="rotate(-90 167.1 206.7)">E/PD3</text>
<text x="182.4" y="208" transform="rotate(-90 182.4 208)">D4/PD4</text>
<text x="184.9" y="208" transform="rotate(-90 184.9 208)">D5/PD5</text>
<text x="187.4" y="208" transform="rotate(-90 187.4 208)">D6/PD6</text>
<text x="190" y="208" transform="rotate(-90 190 208)">D7/PD7</text>
<text x="66.3" y="215.1">BC547</text>
<text x="46.8" y="217.8">1k</text>
<text x="138.5" y="220.5">+5V</text>
<text x="194.4" y="220.5">+5V</text>
<text x="42.7" y="232.7" transform="rotate(-90 42.7 232.7)">TBJ5 Output</text>
<text x="171.3" y="230.5">220R</text>
<text x="182.9" y="228.1">B1 Input</text>
<text x="229.7" y="230.5">220R</text>
<text x="246.4" y="228.1">B2 Input</text>
<text x="80.8" y="239.3" transform="rotate(-90 80.8 239.3)">Series 1-10kHz Output</text>
<text x="163.8" y="235.4">10k</text>
<text x="222.3" y="235.4">10k</text>
<text x="90.9" y="240.6" transform="rotate(-90 90.9 240.6)">Parallel 1-10kHz Output</text>
</g>
<text font-size="2.2" x="262.3" y="183.8" transform="rotate(-90 262.3 183.8)">microcontrolandos.blogspot.com</text>
<g font-size="1.7">
<text x="249.8" y="143.9" transform="rotate(90 249.8 143.9)">ATMEGA328P-PU</text>
<text x="251.1" y="152.2" transform="rotate(90 251.1 152.2)">1121</text>
</g>
</svg>
